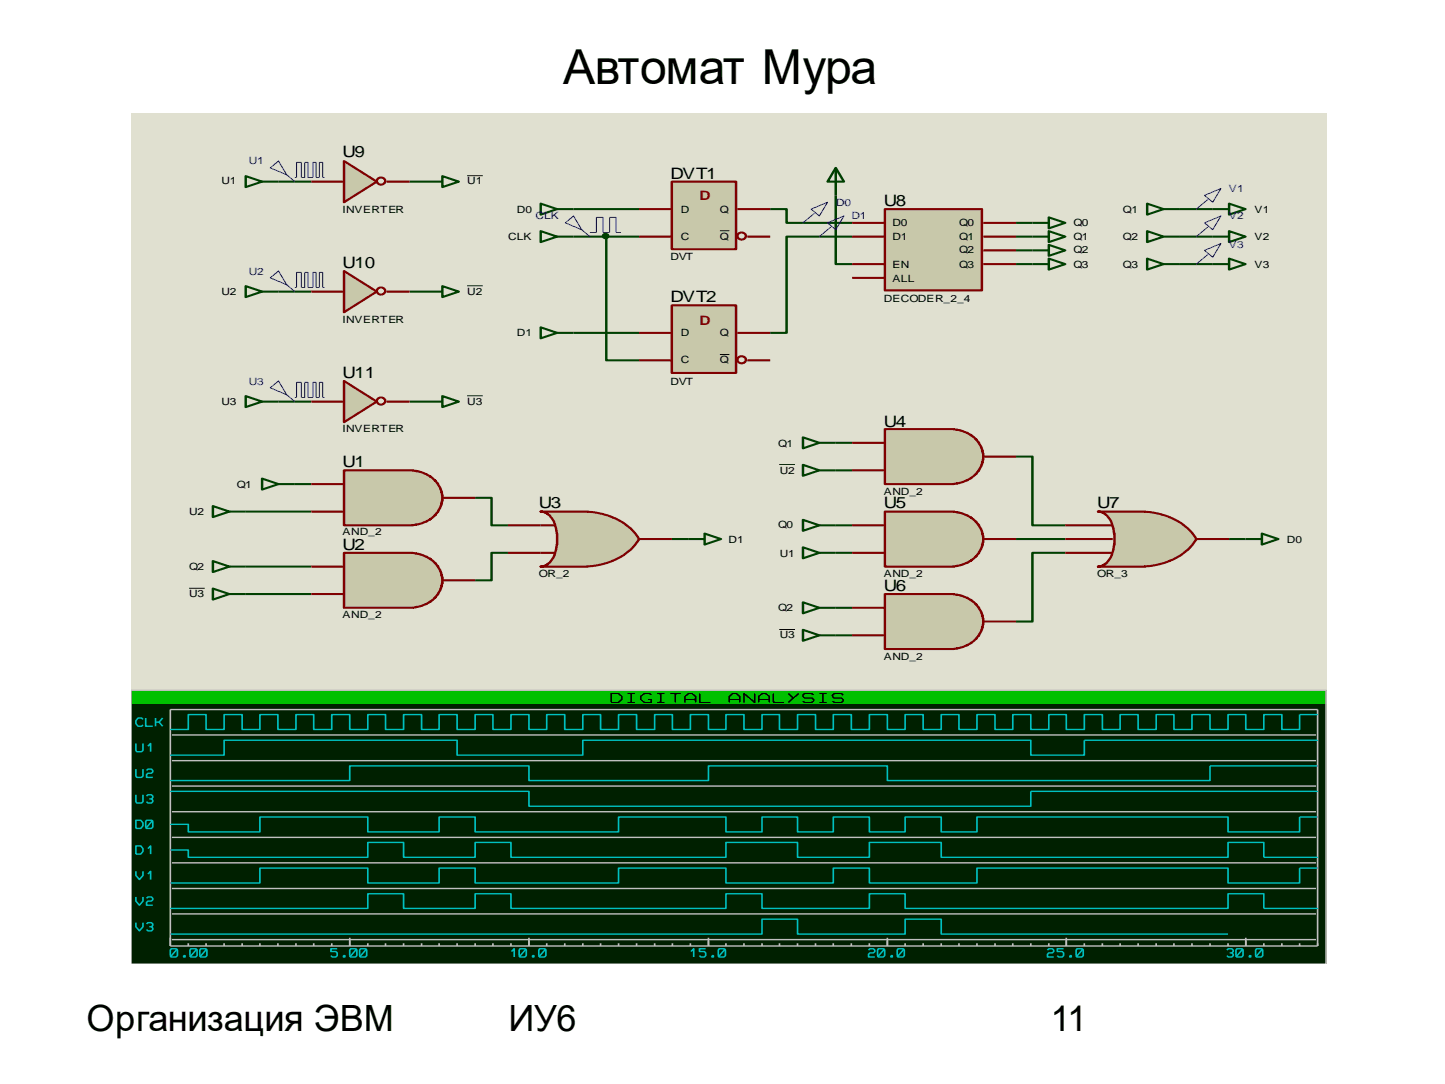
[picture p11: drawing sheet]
<svg xmlns="http://www.w3.org/2000/svg" width="254mm" height="190mm" viewBox="0 0 254 190" stroke-linecap="round" stroke-linejoin="round" font-family="sans-serif">
<path d="M23 19.8h210.1v149.6h-210.1z" fill-rule="evenodd" fill="#e0e0d0"/>
<g fill="none" stroke="#004000" stroke-width=".4">
<path d="M49 31.9h5.7M72 31.9h2.9M100.8 36.7h11.5M135.4 36.7h2.9v2.5h11.5M146.9 34.3v12.1h2.9M178.6 39.2h2.9M207.4 36.7h5.8M49 51.2h5.7M72 51.2h2.9M100.8 41.6h11.5M100.8 58.5h11.5M106.6 41.6v21.7h5.7"/>
<path d="M149.8 41.6h-11.5v16.9h-2.9M178.6 41.6h2.9M178.6 44h2.9M178.6 46.4h2.9M207.4 41.6h5.8M207.4 46.4h5.8M49 70.6h5.7M72 70.6h2.9M146.9 77.8h2.9M43.2 89.9h11.5M43.2 99.6h11.5M51.8 85.1h2.9"/>
<path d="M83.5 87.5h2.9v4.8h2.9M89.3 97.2h-2.9v4.8h-2.9M118.1 94.7h2.9M146.9 82.7h2.9M146.9 92.3h2.9M146.9 97.2h2.9M178.6 80.2h2.9v12.1h5.7M178.6 94.7h8.6M187.2 97.2h-5.7v12h-2.9M216.1 94.7h2.8M43.2 104.4h11.5M146.9 106.8h2.9"/>
<path d="M146.9 111.7h2.9"/>
</g>
<path d="M60.5 82.7h12.1l1.5 .3 1.5 .7 1.4 1.3 .6 1.2 .2 .8v1l-.2 .8-.6 1.2-1.4 1.3-.6 .4-1.8 .5-12.7 .1z" fill-rule="evenodd" fill="#c8c8aa" stroke="#800000" stroke-width=".4"/>
<path d="M54.7 85.1h5.8M54.7 89.9h5.8M77.8 87.5h5.7" fill="none" stroke="#800000" stroke-width=".4"/>
<path d="M60.5 97.2h12.1l1.5 .3 1.5 .7 1.4 1.3 .6 1.2 .2 .8v1l-.2 .8-.6 1.2-1.4 1.3-.6 .4-1.8 .5-12.7 .1z" fill-rule="evenodd" fill="#c8c8aa" stroke="#800000" stroke-width=".4"/>
<path d="M54.7 99.6h5.8M54.7 104.4h5.8M77.8 102h5.7" fill="none" stroke="#800000" stroke-width=".4"/>
<path d="M95 89.9h8.3a12.9 12.9 0 0 1 6.3 2l1.2 .9 1.3 1.5 .2 .4-.3 .6a8.3 8.3 0 0 1-3.7 3l-1.3 .5a13 13 0 0 1-3.7 .7l-8.3 .1 .6-.1 .7-.4a3.4 3.4 0 0 0 1.4-2.5l.2-.9v-1.9a6.7 6.7 0 0 0-1.3-3.2l-.8-.5z" fill-rule="evenodd" fill="#c8c8aa" stroke="#800000" stroke-width=".4"/>
<path d="M89.3 92.3h8.3M89.3 97.2h8.3M112.3 94.7h5.8" fill="none" stroke="#800000" stroke-width=".4"/>
<path d="M37.4 88.9l2.9 1-2.9 1zM37.4 98.6l2.9 1-2.9 .9zM40.3 89.9h2.9M40.3 99.6h2.9M46.1 84.1l2.9 1-2.9 .9zM49 85.1h2.8M121 94.7h2.9M123.9 93.8l2.8 .9-2.8 1zM37.4 103.4l2.9 1-2.9 1zM40.3 104.4h2.9" fill="none" stroke="#004000" stroke-width=".4"/>
<path d="M33.2 103.4h2.8" fill="none" stroke="#000" stroke-width=".18"/>
<path d="M155.5 75.4h12.2l1.5 .3 1.5 .8 1.4 1.2 .5 1.3 .2 .8v.9l-.2 .8-.5 1.2-.9 1-1.2 .7-1.4 .5-.9 .2h-12.2z" fill-rule="evenodd" fill="#c8c8aa" stroke="#800000" stroke-width=".4"/>
<path d="M149.8 77.8h5.7M149.8 82.7h5.7M172.8 80.2h5.8" fill="none" stroke="#800000" stroke-width=".4"/>
<path d="M155.5 89.9h12.2l1.5 .3 1.5 .8 1.4 1.2 .5 1.2 .2 .9v.9l-.2 .8-.5 1.2-.5 .6-1.6 1.1-1.4 .5-.9 .2h-12.2z" fill-rule="evenodd" fill="#c8c8aa" stroke="#800000" stroke-width=".4"/>
<path d="M149.8 92.3h5.7M149.8 97.2h5.7M172.8 94.7h5.8" fill="none" stroke="#800000" stroke-width=".4"/>
<path d="M155.5 104.4h12.2l1.5 .3 1.5 .7 1.4 1.3 .5 1.2 .2 .8v1l-.2 .8-.5 1.2-.5 .6-1.6 1.1-1.4 .5-.9 .2h-12.2z" fill-rule="evenodd" fill="#c8c8aa" stroke="#800000" stroke-width=".4"/>
<path d="M149.8 106.8h5.7M149.8 111.7h5.7M172.8 109.2h5.8" fill="none" stroke="#800000" stroke-width=".4"/>
<path d="M141.1 76.9l2.9 .9-2.9 1zM144 77.8h2.9M141.1 81.7l2.9 1-2.9 .9zM141.1 91.4l2.9 .9-2.9 1zM141.1 96.2l2.9 1-2.9 .9zM144 82.7h2.9M144 92.3h2.9M144 97.2h2.9M141.1 105.9l2.9 .9-2.9 1zM141.1 110.7l2.9 1-2.9 .9zM144 106.8h2.9M144 111.7h2.9" fill="none" stroke="#004000" stroke-width=".4"/>
<path d="M137 81.6h2.7M137 110.6h2.7" fill="none" stroke="#000" stroke-width=".18"/>
<path d="M193 89.9h8.3a12.9 12.9 0 0 1 6.3 2l1.2 .9 1.2 1.5 .3 .4-.3 .6a8.4 8.4 0 0 1-3.8 3l-1.2 .5a13.2 13.2 0 0 1-3.7 .7l-8.3 .1 .6-.1 .7-.4a4.3 4.3 0 0 0 1.6-3.4v-1.9a6.6 6.6 0 0 0-1.3-3.2l-.8-.5z" fill-rule="evenodd" fill="#c8c8aa" stroke="#800000" stroke-width=".4"/>
<path d="M187.2 92.3h8.4M187.2 94.7h8.4M187.2 97.2h8.4M210.3 94.7h5.8" fill="none" stroke="#800000" stroke-width=".4"/>
<path d="M218.9 94.7h2.9M221.8 93.8l2.9 .9-2.9 1z" fill="none" stroke="#004000" stroke-width=".4"/>
<path d="M155.5 36.7h17.1v14.3h-17.1z" fill-rule="evenodd" fill="#c8c8aa" stroke="#800000" stroke-width=".4"/>
<path d="M149.8 39.2h5.7M172.8 39.2h5.8M149.8 41.6h5.7M149.8 46.4h5.7M149.8 48.8h5.7M172.8 41.6h5.8M172.8 46.4h5.8M172.8 44h5.8" fill="none" stroke="#800000" stroke-width=".4"/>
<g fill="none" stroke="#004000" stroke-width=".4">
<path d="M95 35.8l2.9 .9-2.9 1zM97.9 36.7h2.9M146.9 29.5l1.4 2.4h-2.8zM146.9 29.5v4.8M181.5 39.2h2.9M184.4 38.2l2.8 1-2.8 .9zM95 57.5l2.9 1-2.9 1zM97.9 58.5h2.9M181.5 41.6h2.9M181.5 44h2.9M181.5 46.4h2.9M184.4 40.6l2.8 1-2.8 .9z"/>
<path d="M184.4 43l2.8 1-2.8 1zM184.4 45.4l2.8 1-2.8 1z"/>
</g>
<path d="M118.1 31.9h11.3v11.9h-11.3z" fill-rule="evenodd" fill="#c8c8aa" stroke="#800000" stroke-width=".4"/>
<path d="M112.3 36.7h5.8M129.6 36.7h5.8M112.3 41.6h5.8M129.8 41a.67 .67 0 0 1 1.1 0 .67 .67 0 0 1-.3 1.1 .66 .66 0 0 1-.8-.2 .66 .66 0 0 1 0-.9zM131.3 41.6h4.1" fill="none" stroke="#800000" stroke-width=".4"/>
<path d="M126.5 40.6h1.7" fill="none" stroke="#000" stroke-width=".18"/>
<path d="M118.1 53.7h11.3v11.8h-11.3z" fill-rule="evenodd" fill="#c8c8aa" stroke="#800000" stroke-width=".4"/>
<path d="M112.3 58.5h5.8M129.6 58.5h5.8M112.3 63.3h5.8M129.8 62.8a.67 .67 0 0 1 1.1 0 .67 .67 0 0 1-.3 1 .66 .66 0 0 1-.8-.2 .66 .66 0 0 1 0-.8zM131.3 63.3h4.1" fill="none" stroke="#800000" stroke-width=".4"/>
<path d="M126.5 62.3h1.7" fill="none" stroke="#000" stroke-width=".18"/>
<circle cx="106.4" cy="41.5" r=".42" fill="#004000" stroke="#004000" stroke-width=".4"/>
<g fill="none" stroke="#004000" stroke-width=".4">
<path d="M201.6 35.8l2.9 .9-2.9 1zM204.5 36.7h2.9M213.2 36.7h2.9M216.1 35.8l2.8 .9-2.8 1zM95 40.6l2.9 1-2.9 .9zM97.9 41.6h2.9M201.6 40.6l2.9 1-2.9 .9zM201.6 45.4l2.9 1-2.9 1zM204.5 41.6h2.9M204.5 46.4h2.9M213.2 41.6h2.9M213.2 46.4h2.9"/>
<path d="M216.1 40.6l2.8 1-2.8 .9zM216.1 45.4l2.8 1-2.8 1z"/>
</g>
<path d="M99.4 39.2l1.4-1.2 1.5 2.4zM102.3 40.4l1.4 1.2M103.7 40.9h1.1v-2.7h1.2v2.7h1.1v-2.7h1.2v2.7h.9" fill="none" stroke="#0000c0" stroke-width=".18"/>
<path d="M60.5 28.3l5.7 3.6-5.7 3.6z" fill="#c8c8aa" stroke="#800000" stroke-width=".4"/>
<path d="M54.7 31.9h5.8M66.5 31.4a.67 .67 0 0 1 1 0 .67 .67 0 0 1-.2 1 .66 .66 0 0 1-.9-.2 .66 .66 0 0 1 .1-.8zM68 31.9h4" fill="none" stroke="#800000" stroke-width=".4"/>
<path d="M60.5 47.6l5.7 3.6-5.7 3.7z" fill="#c8c8aa" stroke="#800000" stroke-width=".4"/>
<path d="M54.7 51.2h5.8M66.5 50.7a.67 .67 0 0 1 1 0 .67 .67 0 0 1-.2 1 .66 .66 0 0 1-.9-.1 .66 .66 0 0 1 .1-.9zM68 51.2h4" fill="none" stroke="#800000" stroke-width=".4"/>
<path d="M60.5 66.9l5.7 3.7-5.7 3.6z" fill="#c8c8aa" stroke="#800000" stroke-width=".4"/>
<path d="M54.7 70.6h5.8M66.5 70a.67 .67 0 0 1 1 0 .67 .67 0 0 1-.2 1.1 .66 .66 0 0 1-.9-.2 .66 .66 0 0 1 .1-.9zM68 70.6h4" fill="none" stroke="#800000" stroke-width=".4"/>
<path d="M43.2 31l2.9 .9-2.9 1zM46.1 31.9h2.9M74.9 31.9h2.9M77.8 31l2.8 .9-2.8 1zM43.2 50.3l2.9 .9-2.9 1zM46.1 51.2h2.9M74.9 51.2h2.9M77.8 50.3l2.8 .9-2.8 1zM43.2 69.6l2.9 1-2.9 .9zM46.1 70.6h2.9M74.9 70.6h2.9M77.8 69.6l2.8 1-2.8 .9z" fill="none" stroke="#004000" stroke-width=".4"/>
<path d="M82.1 30.9h2.8M82.1 50.2h2.8M82.1 69.6h2.8" fill="none" stroke="#000" stroke-width=".18"/>
<g fill="none" stroke="#0000c0" stroke-width=".18">
<path d="M47.5 29.5l1.5-1.2 1.4 2.4zM50.4 30.7l1.4 1.2M51.8 31.2h.3v-2.7h.9v2.7h.6v-2.7h.5v2.7h.9v-2.7h.6v2.7h.6v-2.7h.5v2.7h.3M142.6 36.7l2.9-1.2-1.5 2.5zM143.2 37.5l-2.1 1.7M145.5 39.2l2.8-1.2-1.4 2.4zM146 39.9l-2 1.7M211.7 34.3l2.9-1.2-1.4 2.4zM211.7 39.2l2.9-1.2-1.4 2.4zM212.3 35.1l-2 1.6M212.3 39.9l-2 1.7M47.5 48.8l1.5-1.2 1.4 2.4z"/>
<path d="M50.4 50l1.4 1.2M51.8 50.5h.3v-2.6h.9v2.6h.6v-2.6h.5v2.6h.9v-2.6h.6v2.6h.6v-2.6h.5v2.6h.3M211.7 44l2.9-1.2-1.4 2.4zM212.3 44.7l-2 1.7M47.5 68.2l1.5-1.3 1.4 2.5zM50.4 69.4l1.4 1.2M51.8 69.9h.3v-2.7h.9v2.7h.6v-2.7h.5v2.7h.9v-2.7h.6v2.7h.6v-2.7h.5v2.7h.3"/>
</g>
<path d="M23 121.3h210.1v48.1h-210.1z" fill-rule="evenodd" fill="#002000"/>
<path d="M23 121.3h210.1v2.5h-210.1z" fill-rule="evenodd" fill="#00c000"/>
<g fill="none" stroke="#c0c0c0" stroke-width=".27">
<path d="M29.9 124.7h201.7v41.5h-201.7zM30.2 129.2h201.1M30.2 133.7h201.1M30.2 138.1h201.1M30.2 142.7h201.1M30.2 147.2h201.1M30.2 151.6h201.1M30.2 156.1h201.1M23 169.4v-48.1h210.1v48.1M30.2 160.6h201.1M30.2 165.1h201.1M33.1 165.8v.4"/>
<path d="M36.2 165.8v.4M39.4 165.8v.4M42.6 165.8v.4M45.7 165.8v.4M48.9 165.8v.4M52 165.8v.4M55.1 165.8v.4M58.3 165.8v.4M61.5 164.8v1.4M64.7 165.8v.4M67.8 165.8v.4M70.9 165.8v.4"/>
<path d="M74.1 165.8v.4M77.2 165.8v.4M80.3 165.8v.4M83.5 165.8v.4M86.6 165.8v.4M89.8 165.8v.4M93 164.8v1.4M96.1 165.8v.4M99.3 165.8v.4M102.4 165.8v.4M105.6 165.8v.4M108.7 165.8v.4"/>
<path d="M111.9 165.8v.4M115.1 165.8v.4M118.2 165.8v.4M121.4 165.8v.4M124.5 164.8v1.4M127.6 165.8v.4M130.8 165.8v.4M133.9 165.8v.4M137 165.8v.4M140.2 165.8v.4M143.4 165.8v.4M146.5 165.8v.4"/>
<path d="M149.6 165.8v.4M152.8 165.8v.4M156 164.8v1.4M159.1 165.8v.4M162.3 165.8v.4M165.4 165.8v.4M168.6 165.8v.4M171.7 165.8v.4M174.9 165.8v.4M178 165.8v.4M181.2 165.8v.4M184.4 165.8v.4"/>
<path d="M187.4 164.8v1.4M190.6 165.8v.4M193.8 165.8v.4M196.9 165.8v.4M200.1 165.8v.4M203.2 165.8v.4M206.4 165.8v.4M209.5 165.8v.4M212.7 165.8v.4M215.9 165.8v.4M219 164.8v1.4M222.2 165.8v.4"/>
<path d="M225.3 165.8v.4M228.4 165.8v.4"/>
</g>
<g fill="none" stroke="#000" stroke-width=".27">
<path d="M107.4 121.9h1.3l.6 .5v.5l-.6 .5h-1.3zM110.3 121.9h1.3M110.3 123.4h1.3M110.9 121.9v1.5M114.5 122.2l-.3-.3h-.9l-.7 .5v.5l.7 .5h1.2v-.5h-.6M115.5 121.9h1.3M115.5 123.4h1.3M116.1 121.9v1.5M117.8 121.9h1.9M118.7 121.9v1.5M120.4 123.4v-1l.6-.5h.7l.6 .5v1M120.4 122.9h1.9"/>
<path d="M123 121.9v1.5h1.9M128.2 123.4v-1l.6-.5h.6l.6 .5v1M128.2 122.9h1.8M132.6 121.9v1.5l-1.8-1.5v1.5M133.4 123.4v-1l.6-.5h.6l.6 .5v1M133.4 122.9h1.8M136 121.9v1.5h1.8M138.5 121.9l1 .8M140.4 121.9l-1.9 1.5M143 122.2l-.3-.3h-1.3l-.3 .3v.2l.3 .3h1.3l.3 .2v.3l-.3 .2h-1.3l-.3-.2M144 121.9h1.3M144 123.4h1.3"/>
<path d="M144.6 121.9v1.5M148.2 122.2l-.3-.3h-1.3l-.3 .3v.2l.3 .3h1.3l.3 .2v.3l-.3 .2h-1.3l-.3-.2"/>
</g>
<g fill="none" stroke="#00c0c0" stroke-width=".27">
<path d="M23.9 130.7v1.2l.1 .2h.9l.2-.2v-1.2M23.9 135.2v1.2l.1 .2h.9l.2-.2v-1.2M23.9 139.7v1.2l.1 .2h.9l.2-.2v-1.2M25.1 126.4l-.2-.2h-.6l-.4 .5v.5l.4 .4h.6l.2-.2M25.6 126.2v1.4h1.3M25.8 135.4l.2-.2h.6l.3 .2v.2l-.3 .3h-.6l-.2 .2v.5h1.1M25.8 139.9l.2-.2h.6l.3 .2v.3l-.3 .2 .3 .2v.3l-.3 .2h-.6l-.2-.2M26 131.1l.5-.4v1.4M27.3 126.2v1.4M27.3 126.9h.7M28.6 126.2l-.6 .7 .6 .7M29.9 139.1h63.1v2.6h88.2v-2.6h50.4"/>
<path d="M231.6 125.6h-3.2v2.6h-3.1v-2.6h-3.1v2.6h-3.2v-2.6h-3.1v2.6h-3.2v-2.6h-3.2v2.6h-3.1v-2.6h-3.2v2.6h-3.1v-2.6h-3.2v2.6h-3.1v-2.6h-3.2v2.6h-3.2v-2.6h-3v2.6h-3.2v-2.6h-3.2v2.6h-3.1v-2.6h-3.2v2.6h-3.1v-2.6h-3.2v2.6h-3.1v-2.6h-3.2v2.6h-3.1v-2.6h-3.2v2.6h-3.2v-2.6h-3.1v2.6h-3.1v-2.6h-3.2v2.6h-3.2v-2.6h-3.1v2.6h-3.1v-2.6h-3.2v2.6h-3.1v-2.6h-3.1v2.6h-3.2v-2.6h-3.1v2.6h-3.2v-2.6h-3.2v2.6h-3.1v-2.6h-3.2v2.6h-3.1v-2.6h-3.2v2.6h-3.1v-2.6h-3.2v2.6h-3.2v-2.6h-3.1v2.6h-3.2v-2.6h-3.1v2.6h-3.1v-2.6h-3.2v2.6h-3.1v-2.6h-3.1v2.6h-3.2v-2.6h-3.2v2.6h-3.2v-2.6h-3.1v2.6h-3.1v-2.6h-3.2v2.6h-3.1v-2.6h-3.2v2.6h-3.2v-2.6h-3.1v2.6h-3.2M231.6 130.1h-41v2.6h-9.4v-2.6h-78.8v2.6h-22.1v-2.6h-40.9v2.6h-9.5M231.6 134.6h-18.9v2.6h-56.7v-2.6h-31.5v2.6h-31.5v-2.6h-31.5v2.6h-31.6M23.9 144.1h.9l.3 .5v.5l-.3 .5h-.9zM23.9 148.7h.9l.3 .4v.5l-.3 .5h-.9zM23.9 153.1v.7l.6 .8 .6-.8v-.7M23.9 157.6v.8l.6 .7 .6-.7v-.8M25.8 144.1h.8l.3 .3v1l-.3 .2h-.8l-.2-.2v-1zM25.8 157.9l.2-.3h.6l.3 .3v.2l-.3 .3h-.6l-.2 .2v.5h1.1M26 149.1l.5-.4v1.4M26 153.6l.5-.5v1.5M26.2 140.4h.4"/>
<path d="M26.9 144.1l-1.3 1.5M29.9 149.4h3.2v1.3h31.6v-2.7h6.2v2.7h12.6v-2.7h6.3v2.7h37.8v-2.7h12.6v2.7h12.6v-2.7h12.6v2.7h50.5v-2.7h6.3v2.7h9.4M29.9 159.6h34.8v-2.5h6.2v2.5h12.6v-2.5h6.3v2.5h37.8v-2.5h6.3v2.5h18.9v-2.5h6.3v2.5h56.8v-2.5h6.3v2.5h9.4M231.6 143.6h-3.2v2.6h-12.5v-2.6h-44.2v2.6h-6.3v-2.6h-6.3v2.6h-6.3v-2.6h-6.3v2.6h-6.3v-2.6h-6.3v2.6h-6.3v-2.6h-18.9v2.6h-25.2v-2.6h-6.3v2.6h-12.5v-2.6h-19v2.6h-12.6v-1.3h-3.2M231.6 152.6h-3.2v2.6h-12.5v-2.6h-44.2v2.6h-18.9v-2.6h-6.3v2.6h-18.9v-2.6h-18.9v2.6h-25.2v-2.6h-6.3v2.6h-12.5v-2.6h-19v2.6h-15.8M23.9 162.1v.8l.6 .7 .6-.7v-.8M25.8 162.4l.2-.3h.6l.3 .3v.2l-.3 .3 .3 .2v.3l-.3 .2h-.6l-.2-.2M26.2 162.9h.4M29.9 164.2h104v-2.7h6.3v2.7h18.9v-2.7h6.3v2.7h50.5M30.1 166.7h.8l.3 .3v.9l-.3 .3h-.8l-.2-.3v-.9zM31.2 166.7l-1.3 1.5M32.3 167.9h.2v.3h-.2z"/>
<path d="M33.5 166.7h.9l.2 .3v.9l-.2 .3h-.9l-.1-.3v-.9zM34.6 166.7l-1.2 1.5M35.3 166.7h.8l.3 .3v.9l-.3 .3h-.8l-.2-.3v-.9zM36.4 166.7l-1.3 1.5M59.3 166.7h-1.1v.5h.8l.3 .3v.4l-.3 .3h-.6l-.2-.3M60.4 167.9h.2v.3h-.2zM61.6 166.7h.9l.2 .3v.9l-.2 .3h-.9l-.1-.3v-.9zM62.7 166.7l-1.2 1.5M63.4 166.7h.8l.3 .3v.9l-.3 .3h-.8l-.2-.3v-.9zM64.5 166.7l-1.3 1.5M89.9 167.2l.5-.5v1.5M91.4 166.7h.9l.2 .3v.9l-.2 .3h-.9l-.1-.3v-.9z"/>
<path d="M92.5 166.7l-1.2 1.5M93.6 167.9h.2v.3h-.2zM94.9 166.7h.8l.3 .3v.9l-.3 .3h-.8l-.2-.3v-.9zM96 166.7l-1.3 1.5M121.5 167.2l.4-.5v1.5M124 166.7h-1.1v.5h.9l.2 .3v.4l-.2 .3h-.6l-.3-.3M125.2 167.9h.2v.3h-.2zM126.4 166.7h.9l.2 .3v.9l-.2 .3h-.9l-.1-.3v-.9zM127.5 166.7l-1.2 1.5M152.7 167l.2-.3h.6l.3 .3v.2l-.3 .3h-.6l-.2 .2v.5h1.1M154.4 166.7h.9l.2 .3v.9l-.2 .3h-.9l-.1-.3v-.9zM155.5 166.7l-1.2 1.5"/>
<path d="M156.6 167.9h.2v.3h-.2zM157.9 166.7h.8l.3 .3v.9l-.3 .3h-.8l-.2-.3v-.9zM159 166.7l-1.3 1.5M184.1 167l.3-.3h.6l.2 .3v.2l-.2 .3h-.6l-.3 .2v.5h1.1M187 166.7h-1.2v.5h.9l.3 .3v.4l-.3 .3h-.6l-.3-.3M188.1 167.9h.2v.3h-.2zM189.3 166.7h.9l.2 .3v.9l-.2 .3h-.9l-.1-.3v-.9zM190.4 166.7l-1.2 1.5M215.7 167l.2-.3h.6l.3 .3v.2l-.3 .3 .3 .2v.2l-.3 .3h-.6l-.2-.3M216.2 167.5h.3M217.4 166.7h.9l.2 .3v.9l-.2 .3h-.9l-.1-.3v-.9zM218.5 166.7l-1.2 1.5"/>
<path d="M219.6 167.9h.2v.3h-.2zM220.9 166.7h.8l.3 .3v.9l-.3 .3h-.8l-.2-.3v-.9zM222 166.7l-1.3 1.5"/>
</g>
<text font-size="8.5" x="99" y="14.8">Автомат Мура</text>
<g font-size="6.4">
<text x="15.2" y="181.1">Организация ЭВМ</text>
<text x="89.4" y="181.1">ИУ6</text>
<text x="184.7" y="181.1">11</text>
</g>
<g font-size="2.8">
<text x="60.2" y="27.6">U9</text>
<text x="117.9" y="31.4">DVT1</text>
<text x="155.4" y="36.2">U8</text>
<text x="60.2" y="47">U10</text>
<text x="117.9" y="53.1">DVT2</text>
<text x="60.2" y="66.4">U11</text>
<text x="155.4" y="75">U4</text>
<text x="60.2" y="82">U1</text>
<text x="94.7" y="89.3">U3</text>
<text x="155.4" y="89.3">U5</text>
<text x="192.9" y="89.3">U7</text>
<text x="60.2" y="96.6">U2</text>
<text x="155.4" y="103.9">U6</text>
</g>
<g font-size="2.3" fill="#800000">
<text x="123" y="35.2">D</text>
<text x="123" y="57.1">D</text>
</g>
<g font-size="1.8" fill="#0000c0">
<text x="43.7" y="28.9">U1</text>
<text x="216" y="33.7">V1</text>
<text x="94.1" y="38.5">CLK</text>
<text x="147" y="36.2">D0</text>
<text x="149.7" y="38.5">D1</text>
<text x="216" y="38.5">V2</text>
<text x="216" y="43.5">V3</text>
<text x="43.7" y="48.3">U2</text>
<text x="43.7" y="67.7">U3</text>
</g>
<g font-size="1.8">
<text x="38.9" y="32.4">U1</text>
<text x="82.1" y="32.4">U1</text>
<text x="60.2" y="37.5">INVERTER</text>
<text x="90.8" y="37.5">D0</text>
<text x="119.7" y="37.5">D</text>
<text x="126.6" y="37.5">Q</text>
<text x="156.9" y="39.7">D0</text>
<text x="168.6" y="39.7">Q0</text>
<text x="188.7" y="39.7">Q0</text>
<text x="197.4" y="37.5">Q1</text>
<text x="220.5" y="37.5">V1</text>
<text x="89.3" y="42.2">CLK</text>
<text x="117.9" y="45.8">DVT</text>
<text x="119.7" y="42.2">C</text>
<text x="126.6" y="42.2">Q</text>
<text x="156.9" y="42.2">D1</text>
<text x="156.9" y="47">EN</text>
<text x="168.6" y="42.2">Q1</text>
<text x="168.6" y="47">Q3</text>
<text x="168.6" y="44.5">Q2</text>
<text x="188.7" y="42.2">Q1</text>
<text x="188.7" y="44.5">Q2</text>
<text x="188.7" y="47">Q3</text>
<text x="197.4" y="42.2">Q2</text>
<text x="197.4" y="47">Q3</text>
<text x="220.5" y="42.2">V2</text>
<text x="220.5" y="47">V3</text>
<text x="38.9" y="51.8">U2</text>
<text x="82.1" y="51.8">U2</text>
<text x="155.4" y="53.1">DECODER_2_4</text>
<text x="156.9" y="49.5">ALL</text>
<text x="60.2" y="56.8">INVERTER</text>
<text x="90.8" y="59.1">D1</text>
<text x="119.7" y="59.1">D</text>
<text x="126.6" y="59.1">Q</text>
<text x="119.7" y="63.9">C</text>
<text x="126.6" y="63.9">Q</text>
<text x="38.9" y="71.2">U3</text>
<text x="82.1" y="71.2">U3</text>
<text x="117.9" y="67.7">DVT</text>
<text x="60.2" y="76">INVERTER</text>
<text x="136.8" y="78.5">Q1</text>
<text x="137.1" y="83.3">U2</text>
<text x="41.6" y="85.8">Q1</text>
<text x="155.4" y="87">AND_2</text>
<text x="33.2" y="90.6">U2</text>
<text x="60.2" y="94.1">AND_2</text>
<text x="128.1" y="95.3">D1</text>
<text x="136.8" y="92.8">Q0</text>
<text x="226.2" y="95.3">D0</text>
<text x="33.2" y="100.1">Q2</text>
<text x="94.7" y="101.4">OR_2</text>
<text x="137.1" y="97.9">U1</text>
<text x="155.4" y="101.4">AND_2</text>
<text x="192.9" y="101.4">OR_3</text>
<text x="33.2" y="104.9">U3</text>
<text x="136.8" y="107.4">Q2</text>
<text x="60.2" y="108.7">AND_2</text>
<text x="137.1" y="112.2">U3</text>
<text x="155.4" y="116">AND_2</text>
</g>
</svg>
